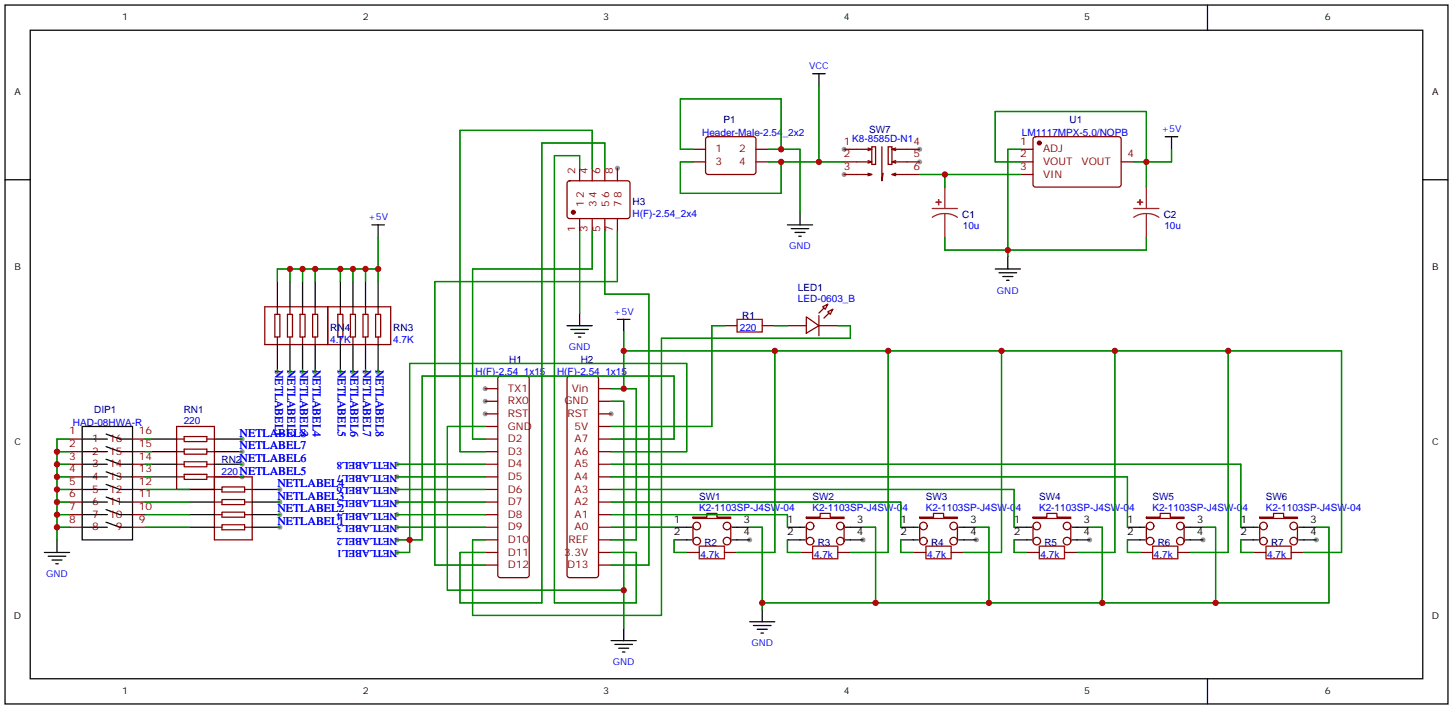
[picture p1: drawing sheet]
<svg xmlns="http://www.w3.org/2000/svg" width="293mm" height="143mm" viewBox="0 0 293 143" stroke-linecap="round" stroke-linejoin="round" font-family="sans-serif">
<g fill="#999">
<circle cx="97.9" cy="78.4" r=".51"/>
<circle cx="97.9" cy="80.9" r=".51"/>
<circle cx="97.9" cy="83.4" r=".51"/>
<circle cx="123.3" cy="83.4" r=".51"/>
<circle cx="151.2" cy="108.8" r=".51"/>
<circle cx="185.5" cy="32.6" r=".51"/>
<circle cx="185.5" cy="30.1" r=".51"/>
<circle cx="170.2" cy="35.2" r=".51"/>
<circle cx="170.2" cy="30.1" r=".51"/>
<circle cx="174.1" cy="108.8" r=".51"/>
<circle cx="196.9" cy="108.8" r=".51"/>
<circle cx="219.8" cy="108.8" r=".51"/>
<circle cx="242.6" cy="108.8" r=".51"/>
<circle cx="265.5" cy="108.8" r=".51"/>
<circle cx="124.5" cy="33.9" r=".51"/>
<circle cx="80.1" cy="111.4" r=".51"/>
<circle cx="80.1" cy="106.3" r=".51"/>
<circle cx="80.1" cy="103.8" r=".51"/>
<circle cx="80.1" cy="101.2" r=".51"/>
<circle cx="80.1" cy="98.7" r=".51"/>
<circle cx="80.1" cy="96.1" r=".51"/>
<circle cx="80.1" cy="93.6" r=".51"/>
<circle cx="80.1" cy="108.8" r=".51"/>
<circle cx="56.5" cy="106.3" r=".51"/>
<circle cx="56.5" cy="103.8" r=".51"/>
<circle cx="56.5" cy="101.2" r=".51"/>
<circle cx="56.5" cy="98.7" r=".51"/>
<circle cx="48.8" cy="96.1" r=".51"/>
<circle cx="48.8" cy="93.6" r=".51"/>
<circle cx="48.8" cy="91.1" r=".51"/>
<circle cx="48.8" cy="88.5" r=".51"/>
<circle cx="55.9" cy="75.1" r=".51"/>
<circle cx="58.5" cy="75.1" r=".51"/>
<circle cx="61" cy="75.1" r=".51"/>
<circle cx="63.6" cy="75.1" r=".51"/>
<circle cx="68.6" cy="75.1" r=".51"/>
<circle cx="71.2" cy="75.1" r=".51"/>
<circle cx="73.7" cy="75.1" r=".51"/>
<circle cx="76.3" cy="75.1" r=".51"/>
</g>
<g fill="none" stroke="#870000" stroke-width=".25">
<path d="M165.2 17.4h.1M114.4 36.7l.5-.3 11.9 .1 .3 .5-.1 6.8-.4 .3-12-.1-.2-.4zM116.9 33.9v2.5M119.4 33.9v2.5M122 33.9v2.5M124.5 33.9v2.5M139.8 32.6h2.5M139.8 30.1h2.5M142.4 27.8l.4-.2h9.4l.3 .5-.1 6.8-.4 .3-9.4-.1-.3-.4zM152.5 32.6h2.5M152.5 30.1h2.5M170.2 35.2h5.6l-.7 .2"/>
<path d="M170.2 32.6h5.6l-.7 .3M170.2 30.1h5.6l-.7 .3M175.1 34.9l.7 .3M175.1 32.4l.7 .2M175.1 29.8l.7 .3M175.8 29.6h.8v3.5h-.8zM177.9 29.6v6.8l.2-1.5M179.1 29.6h.8v3.5h-.8zM180.7 34.9l-.8 .3M180.7 32.4l-.8 .2M180.7 29.8l-.8 .3M185.5 35.2h-5.6l.8 .2"/>
<path d="M185.5 32.6h-5.6l.8 .3M185.5 30.1h-5.6l.8 .3M205.8 35.2h2.5M205.8 32.6h2.5M205.8 30.1h2.5M208.4 27.8l.5-.2h17l.2 .5-.1 9.4-.4 .2-17-.1-.3-.4zM226.1 32.6h2.6M236.3 30.1h.1M76.3 47.9h.1M116.9 44.1v2.5M119.4 44.1v2.5M122 44.1v2.5"/>
<path d="M124.5 44.1v2.5M161.4 42.8h.1M203.3 51.7h.1M53.4 61.8h25.4v7.7h-25.4zM55.4 63.4h1.1v4.5h-1.1zM55.9 61.8v1.6M55.9 67.9v1.6M58 63.4h1v4.5h-1zM58.5 61.8v1.6M58.5 67.9v1.6M60.5 63.4h1v4.5h-1zM61 61.8v1.6"/>
<path d="M61 67.9v1.6M63.1 63.4h1v4.5h-1zM63.6 61.8v1.6M63.6 67.9v1.6M66.1 61.8v7.7M68.1 63.4h1.1v4.5h-1.1zM68.6 61.8v1.6M68.6 67.9v1.6M70.7 63.4h1v4.5h-1zM71.2 61.8v1.6M71.2 67.9v1.6M73.2 63.4h1v4.5h-1z"/>
<path d="M73.7 61.8v1.6M73.7 67.9v1.6M75.8 63.4h1v4.5h-1zM76.3 61.8v1.6M76.3 67.9v1.6M97.9 78.4h2.5M100.5 76.1l.4-.3h5.3l.5 .3v.2v39.7v.2l-.5 .3h-5.3l-.3-.1-.2-.4zM114.4 76.1l.5-.3h5.3l.3 .1 .2 .4v39.7l-.1 .2-.4 .3h-5.3l-.3-.1-.2-.4zM116.9 63.1h.1M120.7 78.4h2.6M125.8 66.9h.1M146.1 65.7h2.6"/>
<path d="M153.7 65.7h2.6M158.8 65.7h3.8M162.6 63.9l2.6 1.8-2.6 1.5zM165.2 63.6v4.1M165.2 65.7h3.8M165.9 61.8l1-.5-.5 1.1zM166.2 62.1l-1 1M166.9 62.9l1.1-.5-.6 1zM167.2 63.1l-1 1M14 88.5h2.6M14 91.1h2.6M14 93.6h2.6"/>
<path d="M14 96.1h2.6M14 98.7h2.6M26.7 88.5h2.6M26.7 91.1h2.6M26.7 93.6h2.6M26.7 96.1h2.6M26.7 98.7h2.6M35.6 88.5h1.5M35.6 91.1h1.5M35.6 93.6h1.5M35.6 96.1h1.5M37.1 88h4.6v1h-4.6z"/>
<path d="M37.1 90.6h4.6v1h-4.6zM37.1 93.1h4.6v1h-4.6zM37.1 95.6h4.6v1h-4.6zM41.7 96.1h9.2v12.7h-7.7v-22.8h-7.6v12.7h9.2M41.7 88.5h1.5M41.7 91.1h1.5M41.7 93.6h1.5M44.8 98.2h4.5v1h-4.5zM49.3 98.7h1.6M97.9 80.9h2.5M97.9 83.4h2.5M97.9 86h2.5"/>
<path d="M97.9 88.5h2.5M97.9 91.1h2.5M97.9 93.6h2.5M97.9 96.1h2.5M97.9 98.7h2.5M120.7 80.9h2.6M120.7 83.4h2.6M120.7 86h2.6M120.7 88.5h2.6M120.7 91.1h2.6M120.7 93.6h2.6M120.7 96.1h2.6"/>
<path d="M120.7 98.7h2.6M11.5 108.8h.1M14 101.2h2.6M14 103.8h2.6M14 106.3h2.6M26.7 101.2h2.6M26.7 103.8h2.6M26.7 106.3h2.6M43.2 101.2h1.6M43.2 103.8h1.6M43.2 106.3h1.6M44.8 105.8h4.5v1h-4.5z"/>
<path d="M44.8 103.3h4.5v1h-4.5zM44.8 100.7h4.5v1h-4.5zM49.3 101.2h1.6M49.3 103.8h1.6M49.3 106.3h1.6M97.9 101.2h2.5M97.9 103.8h2.5M97.9 106.3h2.5M97.9 108.8h2.5M97.9 111.4h2.5M97.9 113.9h2.5M120.7 101.2h2.6"/>
<path d="M120.7 103.8h2.6M120.7 106.3h2.6M120.7 108.8h2.6M120.7 111.4h2.6M120.7 113.9h2.6M138.5 111.4h2.5M139.8 104.3h2.8v-.8h2v.8h2.8v.2h-7.6zM139.8 106v3.1M146.1 111.4h2.6M147.4 106v3.1M161.4 111.4h2.5M162.6 104.3h2.8v-.8h2v.8h2.8v.2h-7.6z"/>
<path d="M162.6 106v3.1M169 111.4h2.5M170.2 106v3.1M184.2 111.4h2.6M185.5 104.3h2.8v-.8h2v.8h2.8v.2h-7.6zM185.5 106v3.1M191.8 111.4h2.6M193.1 106v3.1M207.1 111.4h2.5M208.3 104.3h2.8v-.8h2.1v.8h2.8v.2h-7.7zM208.3 106v3.1M214.7 111.4h2.5"/>
<path d="M216 106v3.1M229.9 111.4h2.6M231.2 104.3h2.8v-.8h2v.8h2.8v.2h-7.6zM231.2 106v3.1M237.6 111.4h2.5M238.8 106v3.1M252.8 111.4h2.5M254.1 104.3h2.8v-.8h2v.8h2.8v.2h-7.6zM254.1 106v3.1M260.4 111.4h2.6M261.7 106v3.1M125.8 126.6h.1"/>
<path d="M153.7 122.8h.1"/>
<circle cx="140.5" cy="106" r=".76"/>
<circle cx="140.5" cy="109.1" r=".76"/>
<circle cx="146.6" cy="106" r=".76"/>
<circle cx="146.6" cy="109.1" r=".76"/>
<circle cx="163.4" cy="106" r=".76"/>
<circle cx="163.4" cy="109.1" r=".76"/>
<circle cx="169.5" cy="106" r=".76"/>
<circle cx="169.5" cy="109.1" r=".76"/>
<circle cx="186.2" cy="106" r=".76"/>
<circle cx="186.2" cy="109.1" r=".76"/>
<circle cx="192.3" cy="106" r=".76"/>
<circle cx="192.3" cy="109.1" r=".76"/>
<circle cx="209.1" cy="106" r=".76"/>
<circle cx="209.1" cy="109.1" r=".76"/>
<circle cx="215.2" cy="106" r=".76"/>
<circle cx="215.2" cy="109.1" r=".76"/>
<circle cx="232" cy="106" r=".76"/>
<circle cx="232" cy="109.1" r=".76"/>
<circle cx="238.1" cy="106" r=".76"/>
<circle cx="238.1" cy="109.1" r=".76"/>
<circle cx="254.8" cy="106" r=".76"/>
<circle cx="254.8" cy="109.1" r=".76"/>
<circle cx="260.9" cy="106" r=".76"/>
<circle cx="260.9" cy="109.1" r=".76"/>
</g>
<g fill="none" stroke="#000" stroke-width=".25">
<path d="M1 1h291v140.9h-291zM6.1 6.1h280.9v130.7h-280.9zM163.9 14.9h2.5M165.2 14.9v2.5M243.5 1v5.1M1 36.2h5.1M235 27.6h2.6M236.3 27.6v2.5M287 36.2h5M55.9 56.8v5M58.5 56.8v5M61 56.8v5"/>
<path d="M63.6 56.8v5M68.6 56.8v5M71.2 56.8v5M73.7 56.8v5M75 45.3h2.5M76.3 45.3v2.6M76.3 56.8v5M158.8 45.3h5.1M159.6 46.1h3.5M160.3 46.9h2.1M161.1 47.6h.5M161.4 42.8v2.5"/>
<path d="M200.7 54.2h5.1M201.5 55h3.5M202.2 55.8h2.1M203 56.5h.5M203.3 51.7v2.5M55.9 69.5v5M58.5 69.5v5M61 69.5v5M63.6 69.5v5M68.6 69.5v5M71.2 69.5v5M73.7 69.5v5"/>
<path d="M76.3 69.5v5M114.4 65.7h5M115.1 66.4h3.6M115.9 67.2h2M116.6 67.9h.6M116.9 63.1v2.6M124.5 64.4h2.6M125.8 64.4v2.5M16.6 86h10.1v22.8h-10.1zM16.6 88.5h5.1M16.6 91.1h5.1M16.6 93.6h5.1"/>
<path d="M16.6 96.1h5.1M16.6 98.7h5.1M21.4 87.5l2.8 1h2.5M21.4 90l2.8 1.1h2.5M21.4 92.6l2.8 1h2.5M21.4 95.1l2.8 1h2.5M21.4 97.7l2.8 1h2.5M30.5 88.5h5.1M30.5 91.1h5.1M30.5 93.6h5.1M30.5 96.1h5.1M38.2 98.7h5"/>
<path d="M43.2 88.5h5.1M43.2 91.1h5.1M43.2 93.6h5.1M43.2 96.1h5.1M50.9 98.7h5M9 111.4h5M9.7 112.1h3.6M10.5 112.9h2M11.2 113.7h.5M11.5 108.8v2.6M16.6 106.3h5.1M16.6 101.2h5.1"/>
<path d="M16.6 103.8h5.1M21.4 105.3l2.8 1h2.5M21.4 100.2l2.8 1h2.5M21.4 102.7l2.8 1.1h2.5M38.2 106.3h5M38.2 101.2h5M38.2 103.8h5M50.9 106.3h5M50.9 101.2h5M50.9 103.8h5M136 106.3h3.5M136 108.8h3.5"/>
<path d="M147.6 106.3h3.6M147.6 108.8h3.6M158.8 106.3h3.6M158.8 108.8h3.6M170.5 106.3h3.6M170.5 108.8h3.6M181.7 106.3h3.5M181.7 108.8h3.5M193.4 106.3h3.5M193.4 108.8h3.5M204.5 106.3h3.6M204.5 108.8h3.6"/>
<path d="M216.2 106.3h3.6M216.2 108.8h3.6M227.4 106.3h3.5M227.4 108.8h3.5M239.1 106.3h3.5M239.1 108.8h3.5M250.3 106.3h3.5M250.3 108.8h3.5M261.9 106.3h3.6M261.9 108.8h3.6M123.3 129.2h5M124 129.9h3.6"/>
<path d="M124.8 130.7h2M125.5 131.4h.5M125.8 126.6v2.6M151.2 125.3h5.1M152 126.1h3.5M152.7 126.9h2M153.5 127.6h.5M153.7 122.8v2.5M243.5 136.8v5.1"/>
</g>
<path d="M148.7 64.4h5v2.5h-5zM141 110.1h5.1v2.5h-5.1zM163.9 110.1h5.1v2.5h-5.1zM186.8 110.1h5v2.5h-5zM209.6 110.1h5.1v2.5h-5.1zM232.5 110.1h5.1v2.5h-5.1zM255.3 110.1h5.1v2.5h-5.1z" fill="none" stroke="#a10000" stroke-width=".25"/>
<g fill="#8c2424" stroke="#8c2424" stroke-width=".25">
<path d="M229.4 40.8h1z"/>
<path d="M229.9 40.3l.1 1z"/>
<path d="M188.8 40.8h1z"/>
<path d="M189.3 40.3v1z"/>
</g>
<path d="M190.6 37.7v4.3M231.2 37.7v4.3M188 42h5.1M190.6 43.1l1.6 .2 .9 .5M190.6 43.1l-1.1 .1-1.5 .6M190.6 43.1v4.8M228.7 42h5M231.2 43.1l1.6 .2 .9 .5M231.2 43.1l-1.1 .1-1.4 .6M231.2 43.1v4.8" fill="none" stroke="#8c2424" stroke-width=".25"/>
<g fill="#870000" stroke="#870000" stroke-width=".25">
<circle cx="209.6" cy="28.8" r=".38"/>
<circle cx="115.6" cy="42.8" r=".38"/>
</g>
<g fill="none" stroke="#008700" stroke-width=".25">
<path d="M165.2 17.4v15.2M116.9 33.9v-2.5h-5.1v90.1h16.5v-10.1h-5M119.4 33.9v-7.6h-26.6v64.8h5.1M122 33.9v-5.1h-12.7v92.7h-16.5v-10.1h5.1M139.8 30.1h-2.6v-10.2h20.3v10.2M139.8 32.6h-2.6v6.4h20.3v-6.4M155 30.1h6.4v12.7M155 32.6h15.2M185.5 35.2h20.3M190.6 35.2v2.5M205.8 30.1h-2.5v21.6M205.8 32.6h-5.1v-10.1h30.5v15.2"/>
<path d="M236.3 30.1v2.5h-7.6M58.5 54.2v2.6M61 54.2v2.6M63.6 54.2v2.6M68.6 54.2v2.6M71.2 54.2v2.6M73.7 54.2v2.6M76.3 54.2h-20.4v2.6M76.3 47.9v8.9M116.9 46.6v16.5M119.4 46.6v7.6h-24.1v34.3h2.6M122 46.6v12.7h8.9v54.6h-7.6"/>
<path d="M124.5 46.6v10.2h-36.8v57.1h10.2M190.6 47.9v2.5h40.6v-2.5M55.9 74.5v.6M58.5 74.5v.6M61 74.5v.6M63.6 74.5v.6M68.6 74.5v.6M71.2 74.5v.6M73.7 74.5v.6M76.3 74.5v.6M123.3 78.4h5v30.4h-5M125.8 70.7h144.8v40.7h-7.6"/>
<path d="M125.8 66.9v11.5M146.1 65.7h-2.5v20.3h-20.3M156.3 70.7v40.7h-7.6M156.3 65.7h2.5M169 65.7h2.5v2.5h-38.1v55.9h-38.1v-15.3h2.6M179.1 70.7v40.7h-7.6M202 70.7v40.7h-7.6M224.9 70.7v40.7h-7.7M247.7 70.7v40.7h-7.6M11.5 91.1h2.5M11.5 98.7h2.5M11.5 96.1h2.5"/>
<path d="M11.5 93.6h2.5M14 88.5h-2.5v20.3M29.3 88.5h1.2M29.3 91.1h1.2M29.3 98.7h8.9M29.3 96.1h1.2M29.3 93.6h1.2M48.3 88.5h.5M48.3 91.1h.5M48.3 96.1h.5M48.3 93.6h.5M55.9 98.7h.6"/>
<path d="M80.1 98.7h17.8M80.1 96.1h17.8M80.1 93.6h17.8M97.9 86h-7.7v33h35.6M123.3 91.1h15.2v-17.8h-55.9v38.1h-2.5M123.3 80.9h2.5v45.7M123.3 88.5h12.7v-12.7h-50.8v33h-5.1M123.3 98.7h81.2v7.6M123.3 96.1h104.1v10.2M123.3 93.6h127v12.7M11.5 106.3h2.5M11.5 103.8h2.5"/>
<path d="M11.5 101.2h2.5M29.3 106.3h8.9M29.3 103.8h8.9M29.3 101.2h8.9M55.9 106.3h.6M55.9 103.8h.6M55.9 101.2h.6M80.1 106.3h17.8M80.1 103.8h17.8M80.1 101.2h17.8M123.3 101.2h58.4v5.1M123.3 106.3h12.7"/>
<path d="M123.3 103.8h35.5v2.5M136 108.8v2.6h2.5M151.2 106.3h2.5v16.5M158.8 108.8v2.6h2.6M174.1 106.3h2.5v15.2M181.7 108.8v2.6h2.5M196.9 106.3h2.6v15.2M204.5 108.8v2.6h2.6M219.8 106.3h2.5v15.2M227.4 108.8v2.6h2.5M242.6 106.3h2.6v15.2M250.3 108.8v2.6h2.5"/>
<path d="M265.5 106.3h2.5v15.2h-114.3"/>
</g>
<g fill="#c00">
<circle cx="202" cy="70.7" r=".63"/>
<circle cx="224.9" cy="70.7" r=".63"/>
<circle cx="125.8" cy="78.4" r=".63"/>
<circle cx="125.8" cy="70.7" r=".63"/>
<circle cx="156.3" cy="70.7" r=".63"/>
<circle cx="179.1" cy="70.7" r=".63"/>
<circle cx="247.7" cy="70.7" r=".63"/>
<circle cx="125.8" cy="119" r=".63"/>
<circle cx="153.7" cy="121.5" r=".63"/>
<circle cx="176.6" cy="121.5" r=".63"/>
<circle cx="199.5" cy="121.5" r=".63"/>
<circle cx="222.3" cy="121.5" r=".63"/>
<circle cx="245.2" cy="121.5" r=".63"/>
<circle cx="11.5" cy="91.1" r=".63"/>
<circle cx="11.5" cy="93.6" r=".63"/>
<circle cx="11.5" cy="96.1" r=".63"/>
<circle cx="11.5" cy="98.7" r=".63"/>
<circle cx="11.5" cy="101.2" r=".63"/>
<circle cx="11.5" cy="103.8" r=".63"/>
<circle cx="11.5" cy="106.3" r=".63"/>
<circle cx="203.3" cy="50.4" r=".63"/>
<circle cx="190.6" cy="35.2" r=".63"/>
<circle cx="231.2" cy="32.6" r=".63"/>
<circle cx="76.3" cy="54.2" r=".63"/>
<circle cx="73.7" cy="54.2" r=".63"/>
<circle cx="71.2" cy="54.2" r=".63"/>
<circle cx="68.6" cy="54.2" r=".63"/>
<circle cx="63.6" cy="54.2" r=".63"/>
<circle cx="61" cy="54.2" r=".63"/>
<circle cx="58.5" cy="54.2" r=".63"/>
<circle cx="157.5" cy="32.6" r=".63"/>
<circle cx="165.2" cy="32.6" r=".63"/>
<circle cx="157.5" cy="30.1" r=".63"/>
<circle cx="82.6" cy="108.8" r=".63"/>
</g>
<g font-size="2.4" fill="#00f">
<text x="55.5" y="74.5" transform="rotate(90 55.5 74.5)">NETLABEL1</text>
<text x="58" y="74.5" transform="rotate(90 58 74.5)">NETLABEL2</text>
<text x="60.5" y="74.5" transform="rotate(90 60.5 74.5)">NETLABEL3</text>
<text x="63.1" y="74.5" transform="rotate(90 63.1 74.5)">NETLABEL4</text>
<text x="68.2" y="74.5" transform="rotate(90 68.2 74.5)">NETLABEL5</text>
<text x="70.7" y="74.5" transform="rotate(90 70.7 74.5)">NETLABEL6</text>
<text x="73.2" y="74.5" transform="rotate(90 73.2 74.5)">NETLABEL7</text>
<text x="75.8" y="74.5" transform="rotate(90 75.8 74.5)">NETLABEL8</text>
<text x="48.3" y="88">NETLABEL8</text>
<text x="48.3" y="95.7">NETLABEL5</text>
<text x="48.3" y="93.1">NETLABEL6</text>
<text x="48.3" y="90.6">NETLABEL7</text>
<text x="55.9" y="100.7">NETLABEL3</text>
<text x="55.9" y="98.2">NETLABEL4</text>
<text x="55.9" y="105.8">NETLABEL1</text>
<text x="55.9" y="103.3">NETLABEL2</text>
</g>
<g font-size="2.1" fill="#800">
<text x="170.2" y="29.2">1 K8-8585D-N14</text>
<text x="205.7" y="29.2">1</text>
<text x="116" y="35.2" transform="rotate(-90 116 35.2)">2</text>
<text x="118.5" y="35.2" transform="rotate(-90 118.5 35.2)">4</text>
<text x="121.1" y="35.2" transform="rotate(-90 121.1 35.2)">6</text>
<text x="123.6" y="35.2" transform="rotate(-90 123.6 35.2)">8</text>
<text x="144.3" y="30.7">1</text>
<text x="144.3" y="33.3">3</text>
<text x="149.1" y="30.7">2</text>
<text x="149.1" y="33.3">4</text>
<text x="170.2" y="34.2">3</text>
<text x="170.2" y="31.7">2</text>
<text x="184.2" y="34.2">6</text>
<text x="184.2" y="31.7">5</text>
<text x="205.7" y="31.7">2</text>
<text x="205.7" y="34.2">3</text>
<text x="210.4" y="30.7">ADJ</text>
<text x="210.4" y="33.3">VOUT</text>
<text x="210.4" y="35.8">VIN</text>
<text x="218.1" y="33.3">VOUT</text>
<text x="227.4" y="31.7">4</text>
<text x="117.8" y="41.8" transform="rotate(-90 117.8 41.8)">1</text>
<text x="117.8" y="39.8" transform="rotate(-90 117.8 39.8)">2</text>
<text x="120.3" y="41.8" transform="rotate(-90 120.3 41.8)">3</text>
<text x="120.3" y="39.8" transform="rotate(-90 120.3 39.8)">4</text>
<text x="122.8" y="41.8" transform="rotate(-90 122.8 41.8)">5</text>
<text x="122.8" y="39.8" transform="rotate(-90 122.8 39.8)">6</text>
<text x="125.4" y="41.8" transform="rotate(-90 125.4 41.8)">7</text>
<text x="125.4" y="39.8" transform="rotate(-90 125.4 39.8)">8</text>
<text x="116" y="46.7" transform="rotate(-90 116 46.7)">1</text>
<text x="118.5" y="46.7" transform="rotate(-90 118.5 46.7)">3</text>
<text x="121.1" y="46.7" transform="rotate(-90 121.1 46.7)">5</text>
<text x="123.6" y="46.7" transform="rotate(-90 123.6 46.7)">7</text>
<text x="102.4" y="79">TX1</text>
<text x="102.4" y="81.5">RX0</text>
<text x="113.8" y="81.5">GND</text>
<text x="115.3" y="79">Vin</text>
<text x="14" y="87.6">1</text>
<text x="18.6" y="89.2">1</text>
<text x="22" y="89.2">16</text>
<text x="28" y="87.6">16</text>
<text x="102.4" y="84.1">RST</text>
<text x="102.4" y="86.6">GND</text>
<text x="102.4" y="89.2">D2</text>
<text x="114.5" y="84.1">RST</text>
<text x="115.9" y="86.6">5V</text>
<text x="115.9" y="89.2">A7</text>
<text x="14" y="90.1">2</text>
<text x="14" y="92.7">3</text>
<text x="14" y="95.2">4</text>
<text x="18.6" y="91.7">2</text>
<text x="18.6" y="94.2">3</text>
<text x="22" y="94.2">14</text>
<text x="22" y="91.7">15</text>
<text x="28" y="95.2">13</text>
<text x="28" y="92.7">14</text>
<text x="28" y="90.1">15</text>
<text x="102.4" y="91.7">D3</text>
<text x="102.4" y="94.2">D4</text>
<text x="115.9" y="91.7">A6</text>
<text x="115.9" y="94.2">A5</text>
<text x="14" y="97.7">5</text>
<text x="14" y="100.3">6</text>
<text x="18.6" y="99.3">5</text>
<text x="18.6" y="101.9">6</text>
<text x="18.6" y="96.8">4</text>
<text x="22" y="101.9">11</text>
<text x="22" y="99.3">12</text>
<text x="22" y="96.8">13</text>
<text x="28" y="100.3">11</text>
<text x="28" y="97.7">12</text>
<text x="102.4" y="96.8">D5</text>
<text x="102.4" y="99.3">D6</text>
<text x="102.4" y="101.9">D7</text>
<text x="115.9" y="96.8">A4</text>
<text x="115.9" y="99.3">A3</text>
<text x="115.9" y="101.9">A2</text>
<text x="14" y="102.8">7</text>
<text x="14" y="105.4">8</text>
<text x="18.6" y="104.4">7</text>
<text x="18.6" y="106.9">8</text>
<text x="22" y="104.4">10</text>
<text x="23.4" y="106.9">9</text>
<text x="28" y="105.4">9</text>
<text x="28" y="102.8">10</text>
<text x="102.4" y="104.4">D8</text>
<text x="102.4" y="106.9">D9</text>
<text x="115.9" y="104.4">A1</text>
<text x="115.9" y="106.9">A0</text>
<text x="102.4" y="109.5">D10</text>
<text x="102.4" y="112">D11</text>
<text x="113.8" y="112">3.3V</text>
<text x="114.7" y="109.5">REF</text>
<text x="102.4" y="114.6">D12</text>
<text x="114.4" y="114.6">D13</text>
</g>
<g font-size="2.1" fill="#00f">
<text x="80.1" y="95.7" transform="rotate(-180 80.1 95.7)">NETLABEL7</text>
<text x="80.1" y="93.2" transform="rotate(-180 80.1 93.2)">NETLABEL8</text>
<text x="80.1" y="100.8" transform="rotate(-180 80.1 100.8)">NETLABEL5</text>
<text x="80.1" y="98.3" transform="rotate(-180 80.1 98.3)">NETLABEL6</text>
<text x="80.1" y="105.9" transform="rotate(-180 80.1 105.9)">NETLABEL3</text>
<text x="80.1" y="103.3" transform="rotate(-180 80.1 103.3)">NETLABEL4</text>
<text x="80.1" y="111" transform="rotate(-180 80.1 111)">NETLABEL1</text>
<text x="80.1" y="108.4" transform="rotate(-180 80.1 108.4)">NETLABEL2</text>
</g>
<g font-size="2.1">
<text x="135.9" y="105.4">1</text>
<text x="135.9" y="107.9">2</text>
<text x="149.9" y="105.4">3</text>
<text x="149.9" y="107.9">4</text>
<text x="158.7" y="105.4">1</text>
<text x="158.7" y="107.9">2</text>
<text x="172.8" y="105.4">3</text>
<text x="172.8" y="107.9">4</text>
<text x="181.6" y="105.4">1</text>
<text x="181.6" y="107.9">2</text>
<text x="195.6" y="105.4">3</text>
<text x="195.6" y="107.9">4</text>
<text x="204.5" y="105.4">1</text>
<text x="204.5" y="107.9">2</text>
<text x="218.5" y="105.4">3</text>
<text x="218.5" y="107.9">4</text>
<text x="227.3" y="105.4">1</text>
<text x="227.3" y="107.9">2</text>
<text x="241.4" y="105.4">3</text>
<text x="241.4" y="107.9">4</text>
<text x="250.2" y="105.4">1</text>
<text x="250.2" y="107.9">2</text>
<text x="264.2" y="105.4">3</text>
<text x="264.2" y="107.9">4</text>
</g>
<g font-size="2" fill="#00f">
<text x="141.6" y="27.4">Header-Male-2.54_2x2</text>
<text x="206.1" y="27.4">LM1117MPX-5.0/NOPB</text>
<text x="127.6" y="43.7">H(F)-2.54_2x4</text>
<text x="194.2" y="46.2">10u</text>
<text x="234.8" y="46.2">10u</text>
<text x="160.9" y="60.9">LED-0603_B</text>
<text x="66.6" y="69.1">4.7K</text>
<text x="79.3" y="69.1">4.7K</text>
<text x="149.2" y="66.8">220</text>
<text x="95.9" y="75.7">H(F)-2.54_1x15</text>
<text x="112.4" y="75.7">H(F)-2.54_1x15</text>
<text x="14.7" y="85.8">HAD-08HWA-R</text>
<text x="37.1" y="85.6">220</text>
<text x="44.7" y="95.7">220</text>
<text x="141" y="103.1">K2-1103SP-J4SW-04</text>
<text x="163.8" y="103.1">K2-1103SP-J4SW-04</text>
<text x="186.7" y="103.1">K2-1103SP-J4SW-04</text>
<text x="209.6" y="103.1">K2-1103SP-J4SW-04</text>
<text x="232.4" y="103.1">K2-1103SP-J4SW-04</text>
<text x="255.3" y="103.1">K2-1103SP-J4SW-04</text>
<text x="141.3" y="112.5">4.7k</text>
<text x="164.2" y="112.5">4.7k</text>
<text x="187" y="112.5">4.7k</text>
<text x="209.9" y="112.5">4.7k</text>
<text x="232.7" y="112.5">4.7k</text>
<text x="255.6" y="112.5">4.7k</text>
</g>
<g font-size="2" fill="#000080">
<text x="145.9" y="24.9">P1</text>
<text x="175.3" y="26.9">SW7</text>
<text x="215.7" y="24.7">U1</text>
<text x="127.6" y="41.4">H3</text>
<text x="194.1" y="44">C1</text>
<text x="234.7" y="44">C2</text>
<text x="160.9" y="58.7">LED1</text>
<text x="149.7" y="64.3">R1</text>
<text x="66.6" y="66.8">RN4</text>
<text x="79.3" y="66.8">RN3</text>
<text x="102.7" y="73.1">H1</text>
<text x="117.1" y="73.1">H2</text>
<text x="19" y="83.3">DIP1</text>
<text x="37.1" y="83.3">RN1</text>
<text x="44.7" y="93.4">RN2</text>
<text x="141" y="100.8">SW1</text>
<text x="163.8" y="100.8">SW2</text>
<text x="186.7" y="100.8">SW3</text>
<text x="209.6" y="100.8">SW4</text>
<text x="232.4" y="100.8">SW5</text>
<text x="255.3" y="100.8">SW6</text>
<text x="142.1" y="110">R2</text>
<text x="164.9" y="110">R3</text>
<text x="187.8" y="110">R4</text>
<text x="210.6" y="110">R5</text>
<text x="233.5" y="110">R6</text>
<text x="256.4" y="110">R7</text>
</g>
<g font-size="1.9">
<text x="24.7" y="4.1">1</text>
<text x="73.2" y="4.1">2</text>
<text x="121.7" y="4.1">3</text>
<text x="170.2" y="4.1">4</text>
<text x="218.7" y="4.1">5</text>
<text x="267.2" y="4.1">6</text>
<text x="2.9" y="19.2">A</text>
<text x="288.8" y="19.2">A</text>
<text x="2.9" y="54.4">B</text>
<text x="288.8" y="54.4">B</text>
<text x="2.9" y="89.7">C</text>
<text x="288.8" y="89.7">C</text>
<text x="2.8" y="124.9">D</text>
<text x="288.8" y="124.9">D</text>
<text x="24.7" y="140">1</text>
<text x="73.2" y="140">2</text>
<text x="121.7" y="140">3</text>
<text x="170.2" y="140">4</text>
<text x="218.7" y="140">5</text>
<text x="267.2" y="140">6</text>
</g>
<g font-size="1.9" fill="#00f">
<text x="163.2" y="14">VCC</text>
<text x="234.2" y="26.7">+5V</text>
<text x="74.2" y="44.4">+5V</text>
<text x="159.2" y="50.3">GND</text>
<text x="201.1" y="59.2">GND</text>
<text x="123.8" y="63.5">+5V</text>
<text x="114.7" y="70.6">GND</text>
<text x="9.3" y="116.3">GND</text>
<text x="151.5" y="130.3">GND</text>
<text x="123.6" y="134.1">GND</text>
</g>
</svg>
